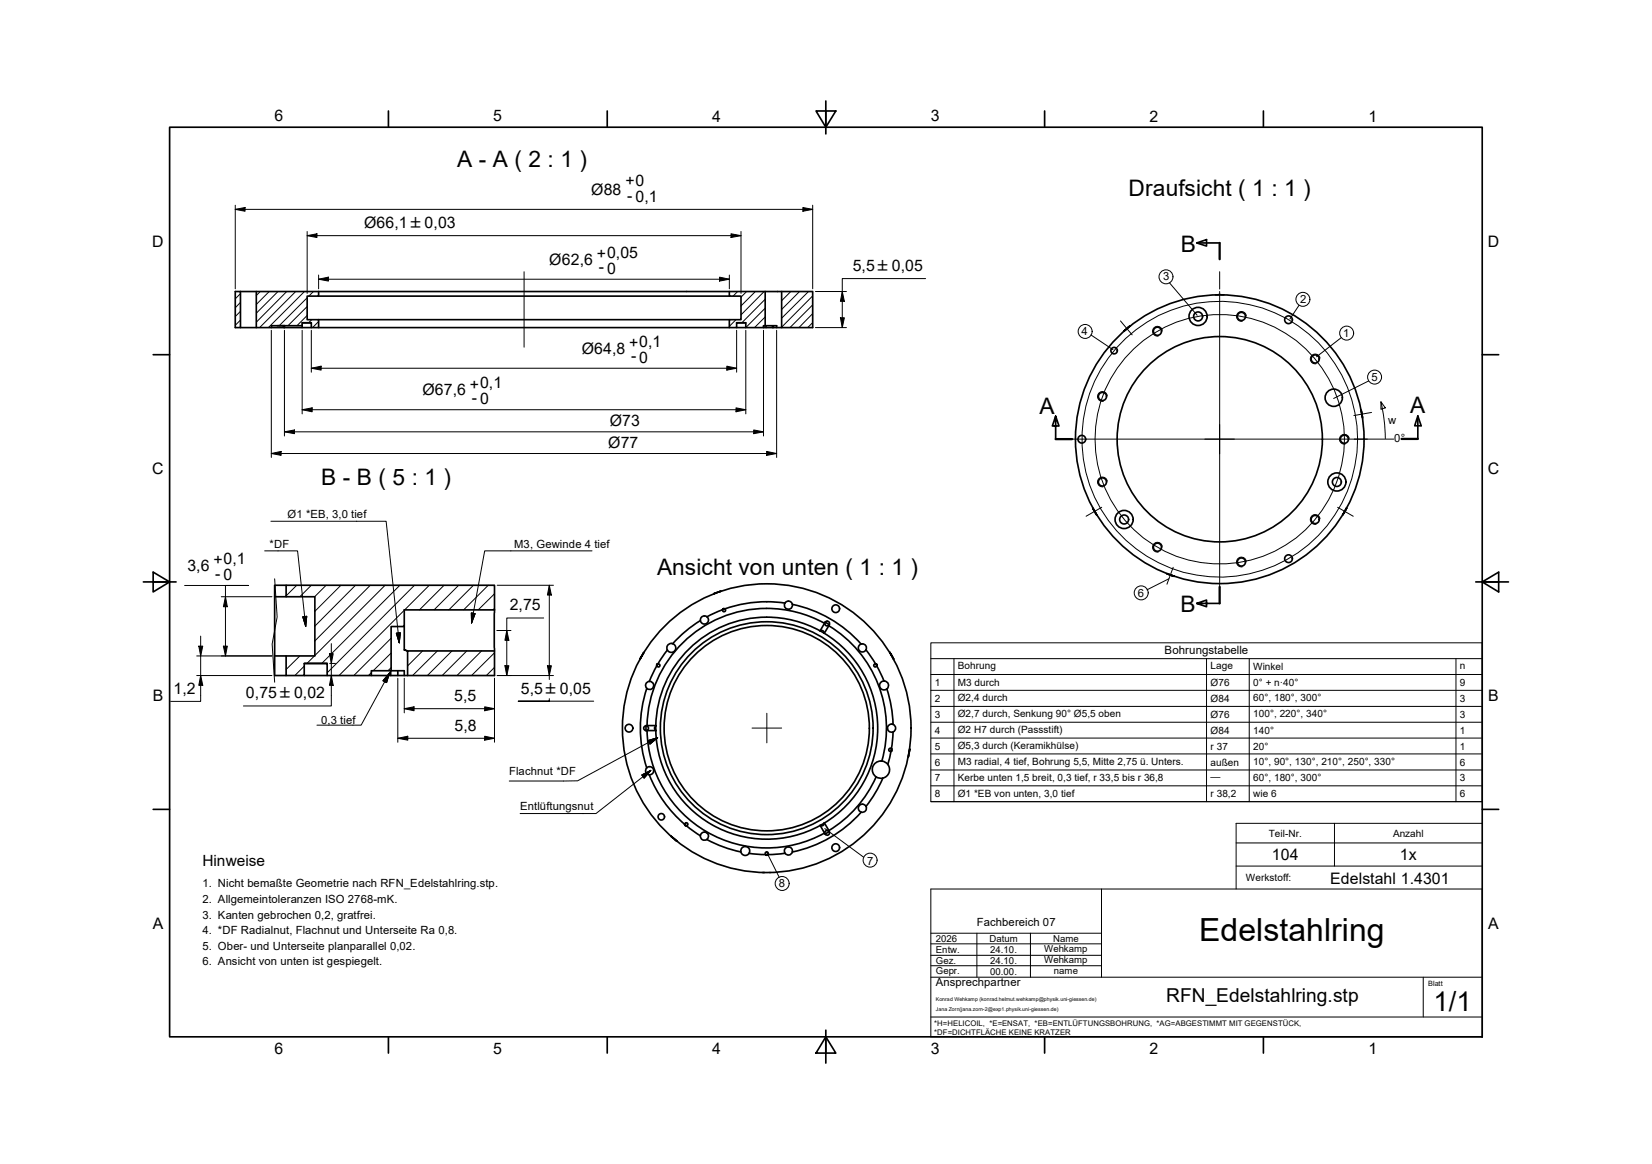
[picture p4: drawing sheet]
<svg xmlns="http://www.w3.org/2000/svg" width="503mm" height="355mm" viewBox="0 0 503 355" stroke-linecap="round" stroke-linejoin="round" font-family="sans-serif">
<!-- layer: BEMASSUNG -->
<g fill="#000">
<path d="M71.7 63.8l3-.6v1.1zM93.6 71.8l3-.6v1.1zM222.8 71.2l3 .6-3 .5zM244.7 63.2l2.9 .6-2.9 .5zM97.1 85l3-.6v1.2zM219.3 84.4l2.9 .6-2.9 .6zM256.1 96.8h1.2l-.6 3zM256.7 88.8l.6 3h-1.2zM94.9 112.2l3-.7v1.2zM221.5 111.5l3 .7-3 .5zM82.7 138.1l3-.6v1.2zM86.7 131.5l3-.5v1.1z"/>
<path d="M92.1 124.8l3-.6v1.2zM224.3 124.2l3 .6-3 .6zM229.7 131l3 .5-3 .6zM233.6 137.5l3.1 .6-3.1 .6zM60.6 196.8h1.2l-.6 3zM68.1 196.8h1.2l-.6 3zM68.7 181.8l.6 3h-1.2zM92.3 187.9l1.2-.2-.3 3.1zM100.4 199.1h1.1l-.5 3zM120.8 192.9l1.2-.2-.3 3.1zM143.6 186.7l1.2 .2-1.1 2.9zM154.4 192l.7 3h-1.2z"/>
<path d="M167.4 178.3l.6 3h-1.2zM61.2 205.8l.6 2.9h-1.2zM101 205.8l.5 2.9h-1.1zM118.7 205l-.9 2.9-1.1-.6zM123.2 215.9l3-.6v1.2zM147.7 215.3l3 .6-3 .6zM153.9 202.8h1.2l-.7 3zM166.8 202.8h1.2l-.6 3zM121.2 224.9l3.1-.7v1.2zM147.7 224.2l3 .7-3 .5zM195.6 236.1l2.7-1.4-2 2.3zM197.5 225.6l2.9-.9-2.3 2z"/>
</g>
<g fill="none" stroke="#000" stroke-width=".3">
<path d="M71.7 63.8l3-.6v1.1zM71.7 63.8h175.9M71.7 62.5v25.5M93.6 71.8l3-.6v1.1zM93.6 71.8h132.2M93.6 70.5v18.9M222.8 71.2l3 .6-3 .5zM225.8 70.5v18.9M244.7 63.2l2.9 .6-2.9 .5zM247.6 62.5v25.5M97.1 85l3-.6v1.2zM97.1 85h125.1"/>
<path d="M97.1 83.8v4.2M219.3 84.4l2.9 .6-2.9 .6zM222.2 83.8v4.2M248.5 88.8h9.4M248.5 99.8h9.4M256.1 96.8h1.2l-.6 3zM256.7 88.8l.6 3h-1.2zM282.1 84.9h-25.4v14.9M356.4 86.1l8.4 9.9M395.9 93l-2.8 4.2M82.7 100.6v38.7M86.7 100.6v32.2"/>
<path d="M92.1 100.6v25.5M94.9 112.2l3-.7v1.2zM94.9 112.2h129.6M94.9 100.6v12.8M221.5 111.5l3 .7-3 .5zM224.5 100.6v12.8M227.3 100.6v25.5M232.7 100.6v32.2M236.7 100.6v38.7M332.4 102l6.8 4.5M408.7 102.8l-7.5 5.9M417.1 116l-10.7 5.4"/>
<path d="M82.7 138.1l3-.6v1.2zM82.7 138.1h154M86.7 131.5l3-.5v1.1zM86.7 131.5h146M92.1 124.8l3-.6v1.2zM92.1 124.8h135.2M224.3 124.2l3 .6-3 .6zM229.7 131l3 .5-3 .6zM233.6 137.5l3.1 .6-3.1 .6zM420.8 122.4l.9 5 .4 6.2M420.8 122.4l1.3 1.8-1.3 .5zM82.5 158.8h26.2"/>
<path d="M108.6 158.8h9.1l4 37-.9-2.9 1.2-.2-.3 3.1M56.3 178.3h19.4h-7v21.5M80.6 167.8h4.2M84.7 167.8h6l2.5 23-.9-2.9 1.2-.2-.3 3.1M151.5 178.3h17.2M155.6 167.8h24.8M155.7 167.8h-8l-4 22-.1-3.1 1.2 .2-1.1 2.9M167.4 178.3l.6 3h-1.2zM167.4 178.3v28.7M356.2 176.3l-6.7 3.4M59.9 199.8h23M60.6 196.8h1.2l-.6 3z"/>
<path d="M61.2 193.8v19.8h-9.2M67.4 181.8h15.5M68.1 196.8h1.2l-.6 3zM68.7 181.8l.6 3h-1.2zM92.3 187.9l1.2-.2-.3 3.1zM100.4 199.1h1.1l-.5 3zM101 196v19h-26.8M120.8 192.9l1.2-.2-.3 3.1zM143.6 186.7l1.2 .2-1.1 2.9zM151.4 192h4.3M154.4 192l.7 3h-1.2zM165.7 188.2h-11.3v17.6"/>
<path d="M59.9 205.8h23M61.2 205.8l.6 2.9h-1.2zM100.5 205.8h1.7M100.5 202.1h1.7M101 205.8l.5 2.9h-1.1zM118.7 205l-2 2.3 1.1 .6 .9-2.9-8.7 15.9h-13.4M118.7 205l-.9 2.9-1.1-.6zM121.2 206.6v19.5M123.2 215.9l3-.6v1.2zM123.2 215.9h27.5M123.2 206.6v10.5M147.7 215.3l3 .6-3 .6z"/>
<path d="M150.7 206.6v19.5M151.5 205.8h17.2M153.9 202.8h1.2l-.7 3zM166.8 202.8h1.2l-.6 3zM167.4 212.8v.8h-9.5h23M121.2 224.9l3.1-.7v1.2zM121.2 224.9h29.5M147.7 224.2l3 .7-3 .5zM195.6 236.1l2.7-1.4-2 2.3zM197.5 225.6l2.9-.9-2.3 2zM198.3 234.7l-2.7 1.4 .7 .9 2-2.3-16.7 13.1h-4M200.4 224.7l-2.9 .9 .6 1.1 2.3-2-24.4 13.1-20.8 .1"/>
<path d="M158.5 247.8h19.2M233.8 259.9l3.6 7.3M251.3 252.4l11.8 8.7"/>
<circle cx="355.3" cy="84.3" r="2.13"/>
<circle cx="397" cy="91.2" r="2.13"/>
<circle cx="330.7" cy="101" r="2.13"/>
<circle cx="410.4" cy="101.5" r="2.13"/>
<circle cx="418.9" cy="114.9" r="2.13"/>
<circle cx="347.8" cy="180.6" r="2.13"/>
<circle cx="238.3" cy="269.1" r="2.13"/>
<circle cx="265.1" cy="262" r="2.13"/>
</g>
<!-- layer: GEWINDE -->
<path d="M379.8 96.1a1.49 1.49 0 0 0-1.8-1.2 1.49 1.49 0 0 0-1.2 1.7 1.49 1.49 0 0 0 1.8 1.3M354.2 100.6a1.49 1.49 0 0 0-1.7-1.2 1.49 1.49 0 0 0-1.3 1.7 1.49 1.49 0 0 0 1.8 1.3M402.2 109.1a1.49 1.49 0 0 0-1.7-1.2 1.49 1.49 0 0 0-1.2 1.7 1.49 1.49 0 0 0 1.7 1.2M337.4 120.5a1.49 1.49 0 0 0-1.7-1.2 1.49 1.49 0 0 0-1.2 1.7 1.49 1.49 0 0 0 1.7 1.2M411.1 133.5a1.49 1.49 0 0 0-1.7-1.2 1.49 1.49 0 0 0-1.2 1.7 1.49 1.49 0 0 0 1.7 1.3M337.4 146.5a1.49 1.49 0 0 0-1.7-1.2 1.49 1.49 0 0 0-1.2 1.8 1.49 1.49 0 0 0 1.7 1.2M402.2 158a1.49 1.49 0 0 0-1.7-1.2 1.49 1.49 0 0 0-1.2 1.7 1.49 1.49 0 0 0 1.7 1.2M354.2 166.4a1.49 1.49 0 0 0-1.7-1.2 1.49 1.49 0 0 0-1.3 1.7 1.49 1.49 0 0 0 1.8 1.2M379.8 170.9a1.49 1.49 0 0 0-1.8-1.2 1.49 1.49 0 0 0-1.2 1.7 1.49 1.49 0 0 0 1.8 1.3" fill="none" stroke="#000" stroke-width=".3"/>
<!-- layer: MITTELLINIE -->
<g fill="none" stroke="#000" stroke-width=".3">
<path d="M159.7 82.8v22.9M341.4 97.7l3.6 4.3M371.7 82.8v5.2M371.7 88.8v90M326.7 133.8h98M418 125.6l-5.4 1M335.7 154.5l-4.7 2.7M407.6 154.5l4.8 2.7M357.5 172.8l-1.9 5.1M233.7 217.3v9M229.2 221.8h9"/>
<circle cx="371.7" cy="133.8" r="42"/>
<circle cx="371.7" cy="133.8" r="38"/>
</g>
<!-- layer: RAHMEN -->
<g fill="none" stroke="#000" stroke-width=".51">
<path d="M51.7 38.8h400v277h-400zM118.4 33.8v5M185 33.8v5M248.7 33.8h6l-3 5zM251.7 30.8v10M318.3 33.8v5M385 33.8v5M46.7 108h5M451.7 108h5M43.7 177.2h10M46.7 174.3l5 2.9-5 3.1zM449.7 177.2h10"/>
<path d="M451.7 177.2l5-2.9v6zM46.7 246.5h5M451.7 246.5h5M118.4 315.8v5M185 315.8v5M251.7 315.8l3 5h-6zM251.7 313.8v10M318.3 315.8v5M385 315.8v5"/>
</g>
<!-- layer: SCHNITTLINIE -->
<path d="M371.7 74v5M321.7 133.8h5M427.1 133.7h5M371.7 178.8v5" fill="none" stroke="#000" stroke-width=".7"/>
<path d="M364.7 74l3-1v2zM364.7 74h7M321.7 126.8l1 3h-2l1-3v7M432.1 126.7l1 3h-2zM432.1 126.7v7M364.7 183.8l3-1v2l-3-1h7" fill="none" stroke="#000" stroke-width=".51"/>
<!-- layer: SCHRIFTFELD -->
<g fill="none" stroke="#000" stroke-width=".3">
<path d="M283.7 195.8h168v48.4h-168zM283.7 220h168M283.7 215.2h168M283.7 210.3h168M283.7 205.4h168M283.7 200.6h168M290.7 200.6v43.6M367.7 200.6v43.6M380.7 200.6v43.6M443.7 200.6v43.6M283.7 239.4h168M283.7 234.5h168"/>
<path d="M283.7 229.6h168M283.7 224.8h168M283.7 244.2h168M376.7 256.8h75M406.7 250.8v13M451.7 250.8h-75v20M283.7 270.8h168v45h-168zM335.7 270.8v26.8M376.7 263.8h75M283.7 294.2h52M283.7 291h52M283.7 287.5h52"/>
<path d="M283.7 284.2h52M283.7 297.6h168M297.7 284.2v13.4M314 284.2v13.4M433.7 297.6v12.2M283.7 309.8h168"/>
</g>
<!-- layer: SICHTKANTE -->
<g fill="none" stroke="#000" stroke-width=".51">
<path d="M71.7 88.8h1.6v11h-1.6zM73.3 88.8h174.3v11h-14.9M73.3 99.8h13.4M78.1 88.8v11M84.6 99.2h2.1v.6h5.4M86.7 99.2l-.1 .6M92.1 99.2v.6h2.8M92.1 98.3h2.8M97.1 97.4h125.1M97.1 99.8h125.1M97.1 88.8v1.4M222.2 90.2h-128.6v7.2h3.5v2.4h-2.2v-1.5h-2.8v.9h-9.4v.6"/>
<path d="M222.2 88.8v1.4h3.6v7.2h-3.6v2.4h2.3v-1.5h2.8v1.5h5.4v-.6h.5M224.5 98.3h2.8M224.5 99.8h2.8M233.2 88.8v10.4h3.5v.6M233.4 99.2v.6M235.4 99.2v.6M235.6 99.2v.6M238.2 88.8v11M343.8 99.7l-.1 .1M344 99.6l-.1 .1M344.2 99.4l-.1 .1M344.4 99.3l-1 .7"/>
<path d="M370.5 89.8h2.4M342.5 100.8l.9-.8zM414.8 125.4v-.5l.4 2.4M414.9 125.4l.1 .4M415 126l.2 1.1M333 154.7l1.2 2.2-.2-.4M333.1 154.9l.5 1M333.8 156l.1 .4M409.8 155.7l-.5 1M410.1 155.1l.3-.4-1.3 2.2M410.1 155.2l-.1 .3M87.2 178.3v3.5h-3.5"/>
<path d="M355.5 174.7l1.1 .4M355.7 174.8h.1M356 174.9h.1M356.2 175h.1M356.6 175.1l1.2 .4zM83.7 199.8h3.5M87.2 181.8h8.7v18h-8.7v6h5.5v-3.7h7v3.7h13.5v-1.5h6v-13.5h4v-5h27.5M123.2 190.8v7.2l1 .3M150.7 185.8v-7.5h-67v27.5h3.5M150.7 198.3h-26.5v7.5M150.7 185.8v20h-37.5M195.5 199.9l-.6 1z"/>
<path d="M195.8 199.3v.2M196 199.2l-.2 .1M196.1 198.9l-.1 .1M196.2 198.7l-.6 1.1M203.4 198l-2.9 4.2M213.4 189a38.5 38.5 0 0 0-8.4 7.1M218.3 180.6l-.4 .1M219.6 180.1l-1.1 .4M219.8 180l-2.3 .9 .4-.2M220.1 185.7l-4.7 2.2M220.6 185.4l-.4 .4M220.6 185.4l.3 .1"/>
<path d="M220.6 185.4l-.4 .3M220.9 185.5a.48 .48 0 0 1 .2 .6 .48 .48 0 0 1-.6 .2 .48 .48 0 0 1-.3-.6M220.9 185.4l-.7 .4M239.2 183.7a38.5 38.5 0 0 0-18.3 1.8M241.5 184.1a38.5 38.5 0 0 1 20.9 12.1M250 192.2a33.8 33.8 0 0 0-50.2 29.6 33.8 33.8 0 0 0 50.1 29.6M250 192.2l1.2 .7M250 192.2a.73 .73 0 0 1 .8-.1 .73 .73 0 0 1 .3 .8M251.2 192.9h.1M251.2 192.9a33.8 33.8 0 0 1 0 57.8M251.2 189.8a36.5 36.5 0 0 0-54 31.2M251.3 189.8l.2-.3 1.2 .8"/>
<path d="M251.3 189.8l-1.4 2.3M252.5 190.6a36.5 36.5 0 0 1 16.2 41.2M252.7 190.3l-1.5 2.6M263.9 197.9l2.9 4.3M271.1 198.7l.7 1.1zM271.8 199.8l.6 1.1M92.7 202.1h7M92.7 205.8h7M119.1 204.3v1.5M119.2 204.3h4v1.5M121.2 204.3v1.5M197.1 209.7a38.5 38.5 0 0 0 0 24.2"/>
<path d="M200.1 202.9l-2.2 4.6M200.5 202.2l-.3 .2v.5M200.5 202.2l-.3 .7M266.8 202.2a.48 .48 0 0 0-.5 .4 .48 .48 0 0 0 .3 .5 .48 .48 0 0 0 .6-.2M266.8 202.2l.3 .2 .1 .5M266.8 202.2l.4 .2v.5M266.8 202.2l.4 .7M267.2 202.9l2.2 4.5M269.4 207.4h.1M270.3 209.8a38.5 38.5 0 0 1 1.8 10.8M272 200.1v.1M272.1 200.3l.1 .1"/>
<path d="M272.2 200.6l.1 .1M196.8 222.5h3.1M197.2 222.5a36.5 36.5 0 0 0 54 31.3M197.9 236a38.5 38.5 0 0 0 10.7 15M199.9 221h-3.1v1.5M199.9 221.1l-.4 .7 .4 .7M267 236.7a36.5 36.5 0 0 1-14.5 16.3M269 237l-2.3 4.5-2.8 4.2M271.5 228.9l-1 4M271.6 228.1a.48 .48 0 0 0-.6-.1 .48 .48 0 0 0-.1 .7 .48 .48 0 0 0 .6 .1M271.6 228.1l.2 .4-.3 .3M271.7 228l.1 .6-.3 .3z"/>
<path d="M272.1 223l-.5 5.1M276.9 230.3l-.1 .2M276.9 229.8v.3M277 229.4l-.2 1.3M277.2 228.2l-.2 1.2zM204.5 254.7l1.9 1.5-.4-.2M204.6 254.8l1.3 1.1M208.6 251l.3 .5h.3M208.6 251l.6 .5M209.2 251.6l4.2 3M215.4 255.7a38.5 38.5 0 0 0 10.3 3.8M228.2 259.9l5 .4"/>
<path d="M239.2 259.9l-5.2 .4M249.9 251.4l1.4 2.4M251.1 250.7l-.3 .7h-.8M251.1 250.7l-1.2 .7M251.2 250.7h-.1M251.2 250.7l1.5 2.6-1.2 .7-.2-.2M262.4 247.4a38.5 38.5 0 0 1-20.9 12.1M232.4 265.8h.3M232.8 265.8h.1M233.3 260.3l.3 .2 .5-.2M233.3 260.3h.8M234.6 265.8h.1"/>
<circle cx="365.1" cy="96.4" r="2.76"/>
<circle cx="365.1" cy="96.4" r="1.37"/>
<circle cx="378.3" cy="96.4" r="1.24"/>
<circle cx="392.7" cy="97.4" r="1.17"/>
<circle cx="339.5" cy="106.8" r=".98"/>
<circle cx="352.7" cy="100.9" r="1.24"/>
<circle cx="400.8" cy="109.3" r="1.24"/>
<circle cx="329.7" cy="133.8" r="1.17"/>
<circle cx="335.9" cy="120.8" r="1.24"/>
<circle cx="371.7" cy="133.8" r="44"/>
<circle cx="371.7" cy="133.8" r="31.3"/>
<circle cx="406.4" cy="121.1" r="2.64"/>
<circle cx="409.7" cy="133.8" r="1.24"/>
<circle cx="335.9" cy="146.8" r="1.24"/>
<circle cx="342.6" cy="158.2" r="2.76"/>
<circle cx="342.6" cy="158.2" r="1.37"/>
<circle cx="400.8" cy="158.2" r="1.24"/>
<circle cx="407.4" cy="146.8" r="2.76"/>
<circle cx="407.4" cy="146.8" r="1.37"/>
<circle cx="352.7" cy="166.7" r="1.24"/>
<circle cx="378.3" cy="171.2" r="1.24"/>
<circle cx="392.7" cy="170.2" r="1.17"/>
<circle cx="204.6" cy="197.3" r="1.37"/>
<circle cx="214.7" cy="188.8" r="1.24"/>
<circle cx="240.3" cy="184.3" r="1.24"/>
<circle cx="252.1" cy="189.9" r=".73"/>
<circle cx="254.7" cy="185.4" r="1.17"/>
<circle cx="262.8" cy="197.3" r="1.24"/>
<circle cx="198" cy="208.8" r="1.24"/>
<circle cx="200.6" cy="202.7" r=".48"/>
<circle cx="269.4" cy="208.8" r="1.37"/>
<circle cx="191.7" cy="221.8" r="1.17"/>
<circle cx="196.9" cy="221.8" r=".73"/>
<circle cx="198" cy="234.7" r="1.24"/>
<circle cx="233.6" cy="221.8" r="44"/>
<circle cx="233.6" cy="221.8" r="32.4"/>
<circle cx="233.6" cy="221.8" r="31.3"/>
<circle cx="268.4" cy="234.4" r="2.64"/>
<circle cx="271.7" cy="221.8" r="1.24"/>
<circle cx="201.5" cy="248.8" r=".98"/>
<circle cx="209.1" cy="251.1" r=".48"/>
<circle cx="214.7" cy="254.7" r="1.24"/>
<circle cx="227.1" cy="259.2" r="1.37"/>
<circle cx="233.6" cy="260" r=".48"/>
<circle cx="240.3" cy="259.2" r="1.24"/>
<circle cx="252.1" cy="253.7" r=".73"/>
<circle cx="254.7" cy="258.2" r="1.17"/>
<circle cx="262.8" cy="246.2" r="1.24"/>
</g>
<!-- layer: TEXT -->
<path d="M83.7 176.3l.8 11.6-1.6 8.3 .8 11.6" fill="none" stroke="#000" stroke-width=".3"/>
<!-- layer: SCHRAFFUR -->
<g fill="none" stroke="#000" stroke-width=".3">
<path d="M73.3 97.5l-1.6 1.6M73.3 94.8l-1.6 1.6M73.3 92.1l-1.6 1.6M73.3 89.4l-1.6 1.6M79.3 88.8l-1.2 1.2M82 88.8l-3.9 3.9M84.7 88.8l-6.6 6.6M87.4 88.8l-9.3 9.3M90.1 88.8l-11 11M92.8 88.8l-11 11M93.6 96.1l-3.1 3.1M93.6 93.4l-5.8 5.8"/>
<path d="M93.6 90.7l-8.5 8.5M95 97.4l-1 .9M95.5 88.8l-1.4 1.4M97.1 97.9l-1.9 1.9M97.1 89.9l-.3 .3M224.3 97.4l-2.1 2M224.8 88.8l-1.4 1.4M227.5 88.8l-1.7 1.7M230.2 88.8l-4.4 4.4M232.7 99.8h.1M232.9 88.8l-7.1 7.1M233.2 96.5l-3.3 3.3"/>
<path d="M233.2 93.9l-5.9 5.9M233.2 91.1l-7.1 7.2M238.3 88.8l-.1 .1M241 88.8l-2.8 2.8M243.6 88.8l-5.4 5.5M246.4 88.8l-8.2 8.1M247.6 98.3l-1.5 1.5M247.6 95.5l-4.1 4.3M247.6 92.9l-6.9 6.9M247.6 90.1l-9.4 9.6M90.4 178.3l-3.2 3.2M94.9 178.3l-3.5 3.5"/>
<path d="M99.4 178.3l-3.5 3.5M103.9 178.3l-8 7.9M108.3 178.3l-12.4 12.4M112.8 178.3l-16.9 16.9M117.3 178.3l-21.4 21.4M121.9 178.3l-23.9 23.8M126.3 178.3l-26.6 26.6M130.8 178.3l-7.5 7.5M135.3 178.3l-7.5 7.5M139.8 178.3l-7.5 7.5M144.3 178.3l-7.5 7.5M148.8 178.3l-7.5 7.5"/>
<path d="M91.4 199.8l-4.2 4.1M95.8 199.8l-2.3 2.3M119.2 198.9l-5.5 5.4M119.2 194.4l-11.4 11.4M123.2 190.4l-.5 .4M123.2 185.9l-19.9 19.9M124.3 198.3l-.1 .1M128.8 198.3l-4.6 4.5M133.3 198.3l-7.6 7.5M137.7 198.3l-7.5 7.5M142.2 198.3l-7.5 7.5M146.7 198.3l-7.4 7.5"/>
<path d="M150.7 198.8l-7 7M150.7 185.3l-.5 .5M150.7 180.9l-5 4.9M92.7 202.9l-2.8 2.9M113.2 204.9l-.9 .9M119.2 203.3l-1 1M150.7 203.3l-2.5 2.5"/>
</g>
<text font-size="9.7" x="365.4" y="286.7">Edelstahlring</text>
<text font-size="8.3" x="436.9" y="308">1/1</text>
<g font-size="6.9">
<text x="139.3" y="50.9">A - A ( 2 : 1 )</text>
<text x="343.9" y="59.6">Draufsicht ( 1 : 1 )</text>
<text x="359.9" y="76.7">B</text>
<text x="429.8" y="125.7">A</text>
<text x="316.7" y="126">A</text>
<text x="97.9" y="147.6">B - B ( 5 : 1 )</text>
<text x="200.2" y="175">Ansicht von unten ( 1 : 1 )</text>
<text x="359.7" y="186.3">B</text>
</g>
<text font-size="5.8" x="355.3" y="305.3">RFN_Edelstahlring.stp</text>
<g font-size="4.8">
<text x="83.6" y="37">6</text>
<text x="150.3" y="37">5</text>
<text x="217" y="37">4</text>
<text x="283.7" y="37">3</text>
<text x="350.3" y="37">2</text>
<text x="417" y="37">1</text>
<text x="180.1" y="59.4">Ø88</text>
<text x="190.6" y="56.7">+0</text>
<text x="191.1" y="61.4">- 0,1</text>
<text x="110.9" y="69.5">Ø66,1 ±0,03</text>
<text x="46.4" y="75.1">D</text>
<text x="453.4" y="75.1">D</text>
<text x="167.4" y="80.7">Ø62,6</text>
<text x="181.9" y="78.8">+0,05</text>
<text x="182.5" y="82.9">- 0</text>
<text x="259.8" y="82.6">5,5 ±0,05</text>
<text x="177.3" y="107.8">Ø64,8</text>
<text x="191.7" y="105.9">+0,1</text>
<text x="192.3" y="110">- 0</text>
<text x="143.2" y="118.6">+0,1</text>
<text x="128.7" y="120.4">Ø67,6</text>
<text x="143.8" y="122.7">- 0</text>
<text x="185.9" y="129.8">Ø73</text>
<text x="185.4" y="136.4">Ø77</text>
<text x="46.4" y="144.4">C</text>
<text x="453.4" y="144.4">C</text>
<text x="57.1" y="173.9">3,6</text>
<text x="65" y="172.2">+0,1</text>
<text x="65.6" y="176.2">- 0</text>
<text x="155.3" y="185.9">2,75</text>
<text x="46.5" y="213.6">B</text>
<text x="52.8" y="211.3">1,2</text>
<text x="74.9" y="212.7">0,75 ±0,02</text>
<text x="138.4" y="213.6">5,5</text>
<text x="158.7" y="211.3">5,5 ±0,05</text>
<text x="453.5" y="213.6">B</text>
<text x="138.5" y="222.5">5,8</text>
<text x="387.6" y="262">104</text>
<text x="426.6" y="262">1x</text>
<text x="405.4" y="269.1">Edelstahl 1.4301</text>
<text x="46.5" y="282.9">A</text>
<text x="453.5" y="282.9">A</text>
<text x="83.6" y="321">6</text>
<text x="150.3" y="321">5</text>
<text x="217" y="321">4</text>
<text x="283.7" y="321">3</text>
<text x="350.3" y="321">2</text>
<text x="417" y="321">1</text>
</g>
<text font-size="4.7" x="61.7" y="263.8">Hinweise</text>
<text font-size="3.5" x="354.9" y="199.1">Bohrungstabelle</text>
<g font-size="3.4">
<text x="354.5" y="85.4">3</text>
<text x="396.2" y="92.4">2</text>
<text x="329.6" y="102.1">4</text>
<text x="409.3" y="102.6">1</text>
<text x="418" y="116.1">5</text>
<text x="423" y="129.1">w</text>
<text x="424.9" y="134.7">0°</text>
<text x="87.6" y="157.8">Ø1 *EB, 3,0 tief</text>
<text x="82.2" y="167">*DF</text>
<text x="156.7" y="167">M3, Gewinde 4 tief</text>
<text x="346.8" y="181.9">6</text>
<text x="97.9" y="220.4">0,3 tief</text>
<text x="155.1" y="236.2">Flachnut *DF</text>
<text x="158.6" y="246.6">Entlüftungsnut</text>
<text x="264.3" y="263.5">7</text>
<text x="61.7" y="270.3">1. Nicht bemaßte Geometrie nach RFN_Edelstahlring.stp.</text>
<text x="61.7" y="275">2. Allgemeintoleranzen ISO 2768-mK.</text>
<text x="237.4" y="270.2">8</text>
<text x="61.7" y="279.8">3. Kanten gebrochen 0,2, gratfrei.</text>
<text x="61.7" y="284.5">4. *DF Radialnut, Flachnut und Unterseite Ra 0,8.</text>
<text x="297.6" y="282">Fachbereich 07</text>
<text x="61.7" y="289.3">5. Ober- und Unterseite planparallel 0,02.</text>
<text x="61.7" y="294">6. Ansicht von unten ist gespiegelt.</text>
<text x="285.2" y="300.4">Ansprechpartner</text>
</g>
<g font-size="3">
<text x="291.9" y="203.8">Bohrung</text>
<text x="368.9" y="203.8">Lage</text>
<text x="444.9" y="203.9">n</text>
<text x="284.9" y="209">1</text>
<text x="291.9" y="208.9">M3 durch</text>
<text x="368.9" y="209">Ø76</text>
<text x="381.9" y="204.1">Winkel</text>
<text x="381.9" y="209">0° + n·40°</text>
<text x="444.9" y="208.9">9</text>
<text x="284.9" y="213.8">2</text>
<text x="291.9" y="213.6">Ø2,4 durch</text>
<text x="368.9" y="213.8">Ø84</text>
<text x="381.9" y="213.6">60°, 180°, 300°</text>
<text x="444.9" y="213.8">3</text>
<text x="284.9" y="218.7">3</text>
<text x="291.9" y="218.4">Ø2,7 durch, Senkung 90° Ø5,5 oben</text>
<text x="368.9" y="218.7">Ø76</text>
<text x="381.9" y="218.5">100°, 220°, 340°</text>
<text x="444.9" y="218.7">3</text>
<text x="284.9" y="223.5">4</text>
<text x="291.9" y="223.2">Ø2 H7 durch (Passstift)</text>
<text x="368.9" y="223.5">Ø84</text>
<text x="381.9" y="223.5">140°</text>
<text x="444.9" y="223.5">1</text>
<text x="284.9" y="228.3">5</text>
<text x="284.9" y="233.2">6</text>
<text x="291.9" y="228">Ø5,3 durch (Keramikhülse)</text>
<text x="291.9" y="232.9">M3 radial, 4 tief, Bohrung 5,5, Mitte 2,75 ü. Unters.</text>
<text x="368.9" y="228.3">r 37</text>
<text x="368.9" y="233.2">außen</text>
<text x="381.9" y="228.4">20°</text>
<text x="381.9" y="233">10°, 90°, 130°, 210°, 250°, 330°</text>
<text x="444.9" y="228.4">1</text>
<text x="444.9" y="233.2">6</text>
<text x="284.9" y="238">7</text>
<text x="291.9" y="237.8">Kerbe unten 1,5 breit, 0,3 tief, r 33,5 bis r 36,8</text>
<text x="368.9" y="237.7">—</text>
<text x="381.9" y="237.8">60°, 180°, 300°</text>
<text x="444.9" y="238">3</text>
<text x="284.9" y="242.8">8</text>
<text x="291.9" y="242.7">Ø1 *EB von unten, 3,0 tief</text>
<text x="368.9" y="242.7">r 38,2</text>
<text x="381.9" y="242.8">wie 6</text>
<text x="444.9" y="242.8">6</text>
<text x="386.7" y="254.8">Teil-Nr.</text>
<text x="424.5" y="254.8">Anzahl</text>
<text x="379.7" y="268.4">Werkstoff:</text>
</g>
<g font-size="2.9">
<text x="285.2" y="286.9">2026</text>
<text x="301.5" y="286.9">Datum</text>
<text x="320.9" y="286.9">Name</text>
<text x="285.2" y="293.6">Gez.</text>
<text x="285.2" y="290.3">Entw.</text>
<text x="301.8" y="293.6">24.10.</text>
<text x="301.8" y="290.3">24.10.</text>
<text x="318.2" y="293.3">Wehkamp</text>
<text x="318.2" y="290">Wehkamp</text>
<text x="285.2" y="296.7">Gepr.</text>
<text x="301.8" y="296.9">00.00.</text>
<text x="321.2" y="296.7">name</text>
</g>
<g font-size="2.3">
<text x="284.7" y="315.2">*DF=DICHTFLÄCHE KEINE KRATZER</text>
<text x="284.7" y="312.4">*H=HELICOIL, *E=ENSAT, *EB=ENTLÜFTUNGSBOHRUNG, *AG=ABGESTIMMT MIT GEGENSTÜCK,</text>
</g>
<text font-size="2.2" x="435.2" y="300.2">Blatt</text>
<g font-size="1.6">
<text x="285.2" y="305">Konrad Wehkamp (konrad.helmut.wehkamp@physik.uni-giessen.de)</text>
<text x="285.2" y="308">Jana Zorn(jana.zorn-2@exp1.physik.uni-giessen.de)</text>
</g>
</svg>
